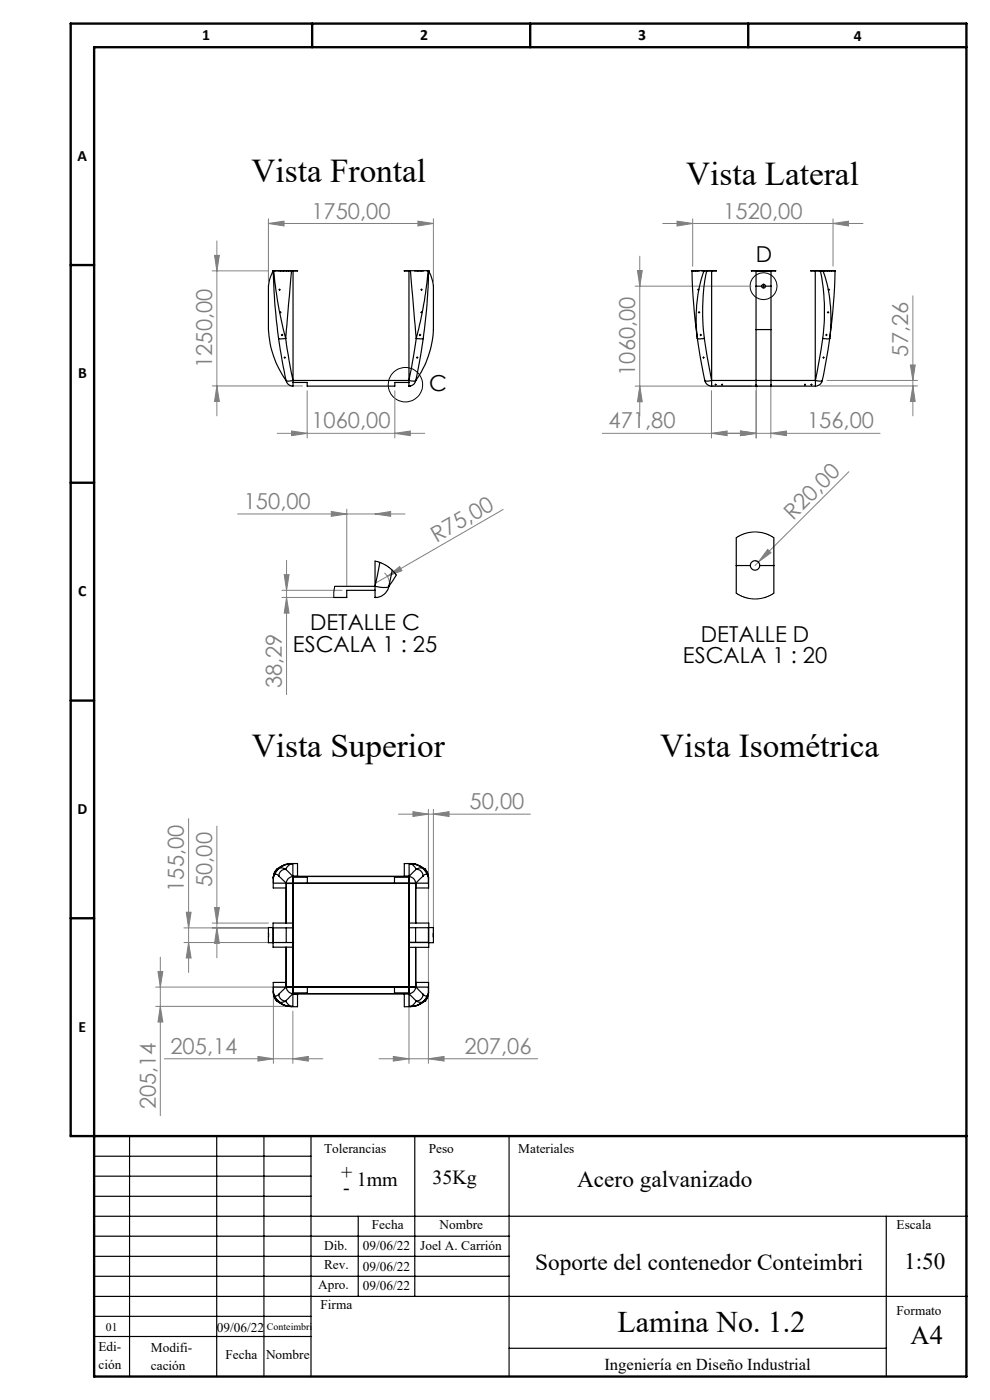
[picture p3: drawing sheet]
<svg xmlns="http://www.w3.org/2000/svg" width="210mm" height="297mm" viewBox="0 0 210 297" stroke-linecap="round" stroke-linejoin="round" font-family="sans-serif">
<g fill="none" stroke="#000" stroke-width=".25">
<path d="M20 258h185M20 245.3h46M20 249.5h46M20 253.8h46M27.5 241v51M46 241v51M56 241v51M66 241v51M76 258v17M88 241v34M108 241v51M188 258v34"/>
<path d="M20 275h185M20 262.3h88M20 270.8h88M20 266.5h88M20 279.3h46M20 283.5h46M108 286h80"/>
</g>
<path d="M66.2 5v5M112.5 5v5M158.7 5v5M205 10h-185v282h185v-287h-190v236h190M15 56.2h5M15 102.4h5M15 148.6h5M15 194.8h5" fill="none" stroke="#000" stroke-width=".5"/>
<g fill="none" stroke="#000" stroke-width=".21">
<path d="M59.2 61.5h.1M59.3 61.4v.1M59.4 66.3h.1M59.5 66.2v.1M59.8 71.1h.1M59.8 71v.1M60.4 75.9h.1M60.4 75.8v.1M88.4 75.9h.1M88.5 75.8v.1M89 71.1h.1M89.1 71v.1"/>
<path d="M89.3 66.3h.1M89.4 61.5h.1M89.4 61.4v.1M89.4 66.2v.1M148.1 61.5h.1M148.1 61.4v.1M148.2 66.3h.1M148.3 66.2v.1M148.6 71.1h.1M148.6 71v.1M149.2 75.9h.1M149.2 75.8v.1"/>
<path d="M161.9 60.7h.1M162 60.7h.1M174.6 75.9h.1M174.7 75.8v.1M175.2 71.1h.1M175.3 71v.1M175.6 66.3h.1M175.6 66.2v.1M175.8 61.5h.1M175.8 61.4v.1M151.7 81.6h.1M151.8 81.6v.1"/>
<path d="M153.1 81.6h.1M153.2 81.6v.1M170.7 81.6h.1M170.7 81.6v.1M172 81.6h.2M172.1 81.6v.1"/>
<circle cx="162" cy="60.7" r="2.85"/>
<circle cx="86" cy="81.6" r="3.6"/>
</g>
<g fill="none" stroke="#808080" stroke-width=".21">
<path d="M45 57.5h11.9M45.5 54.2h1l-.5 3.3zM46 51.1v37.1M56.9 47.4l3.4-.5v1zM56.9 46.4v13.3M56.9 47.4h35M88.7 46.9l3.2 .5-3.2 .5zM91.9 46.4v13.3M135.2 57.4h1l-.5 3.3zM135.7 54.4v33.9M140.6 47.4h42.5M143.6 46.9l3.3 .5-3.3 .5z"/>
<path d="M146.9 46.4v10.1M176.7 47.4l3.3-.5v1zM176.7 46.4v10.1M134.7 60.7h24.6M193.1 77.4h1l-.5 3.3zM193.6 62.8v25.4M45 81.9h19.2M46 81.9l.5 3.3h-1zM58.8 91.9h31.3M61.8 91.4l3.4 .5-3.4 .5zM65.2 82.9v10M83.7 91.9l3.3-.5v1z"/>
<path d="M83.7 82.9v10M134.7 81.9h24.6M135.7 81.9l.5 3.3h-1zM150.9 91.9l3.3-.5v1zM150.9 82.9v10M157.1 91.4l3.3 .5-3.3 .5zM160.4 82.9v10M160.4 81.7v11.2M163.5 91.9l3.3-.5v1zM163.5 81.7v11.2M174 81.9h20.6M175.4 80.7h19.2"/>
<path d="M186.7 91.9h-58.9M193.6 81.9l.5 3.3h-1zM50.4 109h35.5M60.8 118.9v28.5M70.3 108.5l3.3 .5-3.3 .5zM73.6 108v16.2M79.6 109l3.3-.5v1zM106.7 108.1l-24.5 14.2M160.2 119l.7 .2M160.9 119.2l-.7 .8M162.8 116.6l.7 .7-2.6 1.9zM180.1 100.1l-19.2 19.1"/>
<path d="M59.8 125.2h12.8M59.8 126.7h12.8M60.3 121.9h1l-.5 3.3zM60.8 126.7l.5 3.4h-1zM81.6 121.5a2.91 2.91 0 0 1 .9 1.9M82.2 122.3l-2.6 1.5M82.2 122.3l2.6-2.1 .5 .9zM40 173.7v32.6M46 175.3v27.9M84.5 172.7h28M87.6 172.2l3.3 .5-3.3 .5zM90.9 171.7v24.1"/>
<path d="M91.9 172.7l3.4-.5v1zM91.9 171.7v26.1M39 196.8h18M39 200h18M39.5 193.5h1l-.5 3.3zM40 200l.5 3.2h-1zM45 195.8h11.9M45.5 192.5h1l-.5 3.3zM46 196.8l.5 3.3h-1zM33 213.5h28.1M33 209.4h28.1M33.5 206.1h1l-.5 3.3z"/>
<path d="M34 203.1v33.6M34 213.5l.5 3.3h-1zM58 210.4v15.2M62.1 214.5v11.1M86.7 201v24.6M90.9 201v24.6M34.9 224.6h33.6M54.7 224.1l3.3 .5-3.3 .5zM62.1 224.6l3.3-.5v1zM80.4 224.6h33.7M83.4 224.1l3.3 .5-3.3 .5zM90.9 224.6l3.3-.5v1z"/>
</g>
<g fill="none" stroke="#000" stroke-width=".21" stroke-dasharray="15.2 1.3 1.3 1.3">
<path d="M59.2 61.5h-.1M59.3 61.4v-.1M59.3 61.6h.1M59.4 66.3h-.1M59.4 61.5h.1M59.5 66.2v-.1M59.5 66.4h.1M59.6 66.3h.1M59.7 71.1h.1M59.8 71v-.1M59.8 71.2h.1M59.9 71.1h.1"/>
<path d="M60.3 75.9h-.1M60.4 75.8v-.1M60.4 76h.1M60.5 75.9h.1M88.4 75.9h-.1M88.5 75.8v-.1M88.5 76h.1M88.6 75.9h.1M89 71.1h-.1M89.1 71v-.1M89.1 71.2h.1M89.2 71.1h.1"/>
<path d="M89.3 66.3h-.1M89.3 61.5h.1M89.4 66.2v-.1M89.4 66.4h.1M89.4 61.4v-.1M89.4 61.6h.1M89.5 66.3h.1M89.5 61.5h.1M148 61.5h.1M148.1 61.4v-.1M148.1 61.6h.1M148.2 66.3h-.1"/>
<path d="M148.2 61.5h.1M148.3 66.2v-.1M148.3 66.4h.1M148.4 66.3h.1M148.6 71.1h-.1M148.7 71v-.1M148.7 71.2h.1M148.8 71.1h.1M149.1 75.9h.1M149.2 75.8v-.1M149.2 76h.1M149.3 75.9h.1"/>
<path d="M161.9 60.7h-.4M162 60.6v-.4M162 60.8v.3M162.1 60.7h.3M174.6 75.9h-.1M174.7 75.8v-.1M174.7 76h.1M174.8 75.9h.1M175.2 71.1h-.1M175.3 71v-.1M175.3 71.2h.1M175.4 71.1h.1"/>
<path d="M175.6 66.3h-.1M175.7 66.2v-.1M175.7 66.4h.1M175.7 61.5h-.1M175.8 66.3h.1M175.8 61.4v-.1M175.8 61.6h.1M175.9 61.5h.1M151.7 81.6h.1M151.8 81.5h.1M151.8 81.7h.1M151.9 81.6h.1"/>
<path d="M153.1 81.6h.1M153.2 81.5h.1M153.2 81.7h.1M153.3 81.6h.1M170.7 81.6h-.1M170.8 81.5h.1M170.8 81.7h.1M170.9 81.6h.1M172 81.6h.1M172.1 81.5h.1M172.1 81.7h.1M172.2 81.6h.1"/>
</g>
<g fill="#808080">
<path d="M82.2 122.3l2.6-2.1 .5 .9z"/>
<path d="M162.8 116.6l.7 .7-2.6 1.9z"/>
<path d="M91.9 172.7l3.4-.5v1zM87.6 172.2l3.3 .5-3.3 .5z"/>
<path d="M83.7 91.9l3.3-.5v1zM61.8 91.4l3.4 .5-3.4 .5z"/>
<path d="M56.9 47.4l3.4-.5v1zM88.7 46.9l3.2 .5-3.2 .5zM143.6 46.9l3.3 .5-3.3 .5zM176.7 47.4l3.3-.5v1zM83.4 224.1l3.3 .5-3.3 .5zM90.9 224.6l3.3-.5v1zM70.3 108.5l3.3 .5-3.3 .5zM79.6 109l3.3-.5v1z"/>
<path d="M157.1 91.4l3.3 .5-3.3 .5zM163.5 91.9l3.3-.5v1z"/>
<path d="M62.1 224.6l3.3-.5v1zM54.7 224.1l3.3 .5-3.3 .5z"/>
<path d="M46 81.9l.5 3.3h-1zM45.5 54.2h1l-.5 3.3zM135.7 81.9l.5 3.3h-1zM135.2 57.4h1l-.5 3.3zM46 196.8l.5 3.3h-1zM45.5 192.5h1l-.5 3.3zM40 200l.5 3.2h-1zM39.5 193.5h1l-.5 3.3z"/>
<path d="M34 213.5l.5 3.3h-1zM33.5 206.1h1l-.5 3.3z"/>
<path d="M193.1 77.4h1l-.5 3.3zM193.6 81.9l.5 3.3h-1zM60.3 121.9h1l-.5 3.3zM60.8 126.7l.5 3.4h-1z"/>
<path d="M150.9 91.9l3.3-.5v1zM157.1 91.4l3.3 .5-3.3 .5z"/>
</g>
<g fill="none" stroke="#000" stroke-width=".25">
<path d="M57.9 57.5h.1M58 57.5h.6M58 57.5v.5a127.1 127.1 0 0 0 1.1 13.8M58 57.4h3.8M58 57.4l-.1 .1a7.9 7.9 0 0 0-1 3.2v9.2a20.4 20.4 0 0 0 3.8 10.8M58 57.4v.1M58.1 57.5a81 81 0 0 0 2.5 14.3M58.9 57.5h2.9M61.8 57.5l-1.2 14.3M61.8 57.4h1.3l-1.3 .1M61.8 57.4v.1M62.2 57.5v23.2"/>
<path d="M86.7 57.5v23.2M87.1 57.5l1.2 14.3M87.1 57.4h3.8M87.1 57.4h-1.3l1.3 .1M87.1 57.4v.1M87.9 57.5h2M90.6 57.5h.2M90.8 57.5a79.2 79.2 0 0 1-2.5 14.3M90.8 57.5h.1M90.9 57.5a129 129 0 0 1-1.1 14.3M90.9 57.4v.1a8.6 8.6 0 0 1 1 3.2v9.2a20.2 20.2 0 0 1-3.7 10.8M90.9 57.5h.1"/>
<path d="M90.9 57.4v.1M146.8 57.5l.2 5.3 .9 9M146.8 57.5h1.5M148.9 57.5h.5M149.4 57.5a31.1 31.1 0 0 0-1.5 14.3M149.4 57.5h.5M149.9 57.5a43.1 43.1 0 0 0-.5 14.3M149.9 57.4l-3.1 .1M149.9 57.4h.1M149.9 57.4h2l-2 .1M149.9 57.4v.1M151 57.5v23.2"/>
<path d="M160.4 57.5v3.2M160.4 57.5l-1-.1h5.1l-1 .1M160.4 57.5h3.1M163.5 57.5v3.2M172.9 57.5v23.2M174 57.4h3.1a95.7 95.7 0 0 1-1.1 14.4M174 57.5a42.9 42.9 0 0 1 .5 14.3M174 57.5h.6M174 57.4h.1M174 57.4h-2l2 .1M174 57.4v.1M174.6 57.5a31.1 31.1 0 0 1 1.4 14.3"/>
<path d="M174.6 57.5h2.5M59.1 71.8h1.5M59.1 71.8l1.6 8.9M60.6 71.8l1.6 8.9M88.3 71.8h1.5M88.3 71.8l-1.6 8.9M89.8 71.8l-1.6 8.9M147.9 71.8h1.5M147.9 71.8l1.6 8.9M149.4 71.8l1.6 8.9M160.4 69.9v12M160.4 60.7h1.2"/>
<path d="M160.4 69.9h3.1M160.4 60.7v9.2M161.6 60.7a.39 .39 0 0 1 .4-.4 .39 .39 0 0 1 .3 .4M161.6 60.7a.39 .39 0 0 0 .4 .4 .39 .39 0 0 0 .3-.4M162.3 60.7h1.2M163.5 69.9v12M163.5 60.7v9.2M174.5 71.8h1.5M174.5 71.8l-1.5 8.9M176 71.8l-1.6 8.9M60.7 80.7l.2 .2 1.3-.2M60.7 80.7a1.3 1.3 0 0 0 1.5 1.1v-.7"/>
<path d="M62.2 80.7v.4M62.2 81.1h3v.8h18.5v-.8h3M62.2 80.7h24.5M86.7 80.7l.8 .2 .7-.2M86.7 81.1v.8M86.7 80.7v.4M86.7 81.9h.1M88.2 80.7a1.41 1.41 0 0 1-1.5 1.2M149.5 80.7l.3 .2 1.2-.2M149.5 80.7v.1a1.47 1.47 0 0 0 1.5 1.1M151 80.7v1.2M151 81.9h22"/>
<path d="M151 80.7h22M160.4 81.9h.1M173 80.7l.7 .2 .7-.2M173 80.7v1.2M174.4 80.7v.1a1.47 1.47 0 0 1-1.4 1.1M79.6 119v5.4M80.6 119.3l-1 5.1M156.2 114.1v5.9M156.2 120h3M156.2 120v5.8M159.2 120a.99 .99 0 0 1 1-1.1 .99 .99 0 0 1 .9 1.1M159.2 120a.99 .99 0 0 0 1 1 .99 .99 0 0 0 .9-1"/>
<path d="M161.1 120h3M164.1 114.1v5.9M164.1 120v5.8M71 124.4h8.6M79.6 124.4l.8 .1a2.39 2.39 0 0 0 2.1-.1M79.6 125.2v1.5M79.6 124.4v.8M79.6 125.2h-6v1.5h-2.8M79.6 126.7h.1M82.5 124.4a2.9 2.9 0 0 1-2.9 2.3M83.2 121l-.7 3.4M84.1 122l-1.6 2.4"/>
<path d="M56.9 198v.8M56.9 198.8v1.2h1M57.9 196.8h-1v1.2M58 186.2v2.2h2.7M58.1 185.8l-.1 .4M58.1 185.7a.58 .58 0 0 1 .6-.2 .58 .58 0 0 1 .5 .3M58.8 184.4l-.1 .1a2.54 2.54 0 0 0-.7 1.7M58.8 184.4h.1M58.8 184.4l-.4 .5-.3 .9M59.2 185.8l1.5 1.6M59.3 184.1h.7l.6 .3M60.5 183.4l-1.7 1"/>
<path d="M60.5 183.4l-1.6 1-.8 1.4M60.6 184.4a1.45 1.45 0 0 0-1.4 1.4M60.6 184.4l1.5 1.5M60.7 188.4v7.4M60.7 187.4h26.1M60.7 187.4h1.4M60.7 187.4v8.4M60.7 196.8v3.2M61.8 183.2l-1.3 .2M61.8 183.2a4 4 0 0 0-3.8 3.1v1.1h2.7M61.8 183.2l-.6 .4-.6 .8M61.8 183.2h1.3v2.7"/>
<path d="M62.1 199.9h.1M62.1 185.9v1.5M62.1 185.9a1.52 1.52 0 0 0-1.4 1.5M62.1 196.8h-4.1v3.2h4.1M62.1 195.8h-4.2v5.1h4.2M62.1 185.9h24.7M62.1 183.2v2.7M62.1 187.4v22M62.2 185.9v24.9h24.5a1.45 1.45 0 0 0 1.5-1.4M62.2 187.4h24.5M62.2 186.1h3v1.3M86.7 185.9v1.5"/>
<path d="M86.7 196.8h4.2v3.2h-4.2M86.7 195.8h4.2v5.2h-4.2M86.7 196.8l.1 3.1M86.7 199.9h4.2M86.7 186.1h-3v1.3M86.8 185.9v1.5M86.8 187.4h1.4M86.8 183.2v2.7M86.8 187.4v22M87.1 183.2a3.9 3.9 0 0 1 3.8 3.1M87.1 183.2l.6 .4 .6 .8M87.1 183.2h-1.3v2.7"/>
<path d="M87.6 183.2l.7 .2M88.2 183.3l.2 .1M88.2 187.4v8.4M88.2 196.8v3.1M88.2 187.4h2.7M88.3 184.4a1.51 1.51 0 0 1 1.4 1.4M88.3 184.4l-1.5 1.5M88.8 183.6l1.3 .8M89.6 184.1h-.7l-.6 .3M89.7 185.8l-1.5 1.6a1.52 1.52 0 0 0-1.4-1.5M90.1 184.4a2.76 2.76 0 0 1 .8 1.8M90.1 184.4h.1"/>
<path d="M90.1 184.4l.5 .7 .2 .7M90.7 185.7l-.4-.2-.6 .3M90.9 186.3v2.1h-2.7M90.9 196.8h1v1.2M91.9 198v.8M91.9 198.8v1.2h-1M58 210.6a2.41 2.41 0 0 0 .8 1.8M58.1 211l.2 .8 .5 .6M58.8 212.4l1.8 1M58.8 212.4h.1M59.2 210.9a1.45 1.45 0 0 0 1.4 1.5M59.2 210.9l-.4 .3a.42 .42 0 0 1-.7-.1"/>
<path d="M60.6 212.4l.6 .7 .6 .4M60.6 212.4l-.5 .2h-.8M60.7 208.4h-2.7v2a3.8 3.8 0 0 0 3.8 3.2h1.3v-2.7M60.7 209.4h-2.7v1a3.8 3.8 0 0 0 3.8 3.1M60.7 209.4h.1M60.7 209.4l-1.5 1.5M60.7 209.4h26.1M60.7 209.4h1.4M60.7 200.9v8.5M60.7 209.4a1.6 1.6 0 0 0 1.4 1.4v-1.4M60.7 200.9l.1 8.5M62.1 209.4h24.6"/>
<path d="M62.1 210.9l-1.5 1.5M62.1 210.9h.1M62.1 210.9v2.6h-.3M62.1 210.9h24.7M62.2 210.9h.1M65.2 209.4v1.2h-3M83.7 209.4v1.2h3M86.7 209.4v1.5M86.8 210.9l1.5 1.5M86.8 209.4h1.4M86.8 209.4h.1M86.8 209.4v1.5"/>
<path d="M86.8 210.9v2.6h.3M88.2 201v8.4M88.2 209.4l1.5 1.5M88.2 208.4h2.7v2M88.2 209.4h2.7M88.3 212.4l-.8 .9-.4 .2M88.3 212.4l.5 .2h.8M89.7 210.9a1.51 1.51 0 0 1-1.4 1.5M89.7 210.9l.6 .4 .4-.2M90.1 212.4l-.9 .6-1 .4M90.1 212.4h.1M90.8 211l-.2 .8-.5 .6"/>
<path d="M90.9 210.4a3.8 3.8 0 0 1-3.8 3.1M90.9 210.5v.2a2.61 2.61 0 0 1-.8 1.7M90.9 210.4a3.9 3.9 0 0 1-3.8 3.2h-1.3v-2.7"/>
</g>
<path d="M79.6 119l1.4 .4 1.2 .7 1.2 1 .7 .9M156.2 114.1l1.5-.8 2-.4 2.3 .2 1 .3 1.1 .7M71 124.4l-.2 1.2v1.1M156.2 125.8l1.5 .8 2 .5 1.3-.1 1.2-.2 1.9-1" fill="none" stroke="#000" stroke-width=".21"/>
<g font-size="7.1">
<text x="53.4" y="38.7">Vista Frontal</text>
<text x="145.6" y="39.2">Vista Lateral</text>
<text x="53.4" y="160.5">Vista Superior</text>
<text x="140.1" y="160.5">Vista Isométrica</text>
</g>
<text font-size="6.3" x="131" y="282.5">Lamina No. 1.2</text>
<text font-size="5.6" x="193.1" y="285.1">A4</text>
<g font-size="4.9">
<text x="122.4" y="251.8">Acero galvanizado</text>
<text x="113.5" y="269.4">Soporte del contenedor Conteimbri</text>
<text x="191.8" y="269.3">1:50</text>
</g>
<g font-size="4.7" fill="#808080">
<text x="66.1" y="46.4">1750,00</text>
<text x="153.4" y="46.4">1520,00</text>
<text x="192.6" y="75.7" transform="rotate(-90 192.6 75.7)">57,26</text>
<text x="45" y="78.1" transform="rotate(-90 45 78.1)">1250,00</text>
<text x="134.7" y="79.7" transform="rotate(-90 134.7 79.7)">1060,00</text>
<text x="66.1" y="90.9">1060,00</text>
<text x="129.1" y="90.9">471,80</text>
<text x="171.2" y="90.9">156,00</text>
<text x="51.7" y="108">150,00</text>
<text x="168.2" y="110.5" transform="rotate(-45 168.2 110.5)">R20,00</text>
<text x="92.6" y="115.1" transform="rotate(-30 92.6 115.1)">R75,00</text>
<text x="59.8" y="146" transform="rotate(-90 59.8 146)">38,29</text>
<text x="99.6" y="171.7">50,00</text>
<text x="39" y="189.2" transform="rotate(-90 39 189.2)">155,00</text>
<text x="45" y="188.2" transform="rotate(-90 45 188.2)">50,00</text>
<text x="36.2" y="223.6">205,14</text>
<text x="98.5" y="223.6">207,06</text>
<text x="33" y="235.4" transform="rotate(-90 33 235.4)">205,14</text>
</g>
<g font-size="4.7">
<text x="160.3" y="55.6">D</text>
<text x="91" y="83">C</text>
<text x="65.8" y="133.7">DETALLE C</text>
<text x="148.7" y="136.2">DETALLE D</text>
<text x="62.1" y="138.2">ESCALA 1 : 25</text>
<text x="144.9" y="140.7">ESCALA 1 : 20</text>
</g>
<g font-size="4.2">
<text x="72.4" y="250.2">+</text>
<text x="75.7" y="251.6">1mm</text>
<text x="91.8" y="251.2">35Kg</text>
<text x="72.8" y="253.3">-</text>
</g>
<text font-size="3.5" x="128.2" y="290.6">Ingeniería en Diseño Industrial</text>
<g font-size="3.3">
<text x="42.9" y="8.4">1</text>
<text x="89.1" y="8.4">2</text>
<text x="135.4" y="8.4">3</text>
<text x="181.1" y="8.7">4</text>
<text x="16.5" y="34.1">A</text>
<text x="16.5" y="80.3">B</text>
<text x="16.6" y="126.5">C</text>
<text x="16.4" y="172.7">D</text>
<text x="16.7" y="218.9">E</text>
</g>
<g font-size="2.8">
<text x="68.7" y="244.7">Tolerancias</text>
<text x="91" y="244.7">Peso</text>
<text x="109.9" y="244.7">Materiales</text>
<text x="78.9" y="260.8">Fecha</text>
<text x="93.3" y="260.8">Nombre</text>
<text x="190.2" y="260.8">Escala</text>
<text x="68.7" y="265.1">Dib.</text>
<text x="68.7" y="269.3">Rev.</text>
<text x="76.9" y="265.2">09/06/22</text>
<text x="76.9" y="269.7">09/06/22</text>
<text x="89.1" y="265.1">Joel A. Carrión</text>
<text x="67.5" y="273.4">Apro.</text>
<text x="76.9" y="273.7">09/06/22</text>
<text x="68" y="277.7">Firma</text>
<text x="190.2" y="279.1">Formato</text>
<text x="20.9" y="286.7">Edi-</text>
<text x="32" y="286.8">Modifi-</text>
<text x="46" y="282.6">09/06/22</text>
<text x="20.9" y="290.5">ción</text>
<text x="32" y="290.6">cación</text>
<text x="47.8" y="288.2">Fecha</text>
<text x="56.4" y="288.2">Nombre</text>
</g>
<text font-size="2.5" x="22.5" y="282.3">01</text>
<text font-size="2.1" x="56.6" y="282.1">Conteimbri</text>
</svg>
